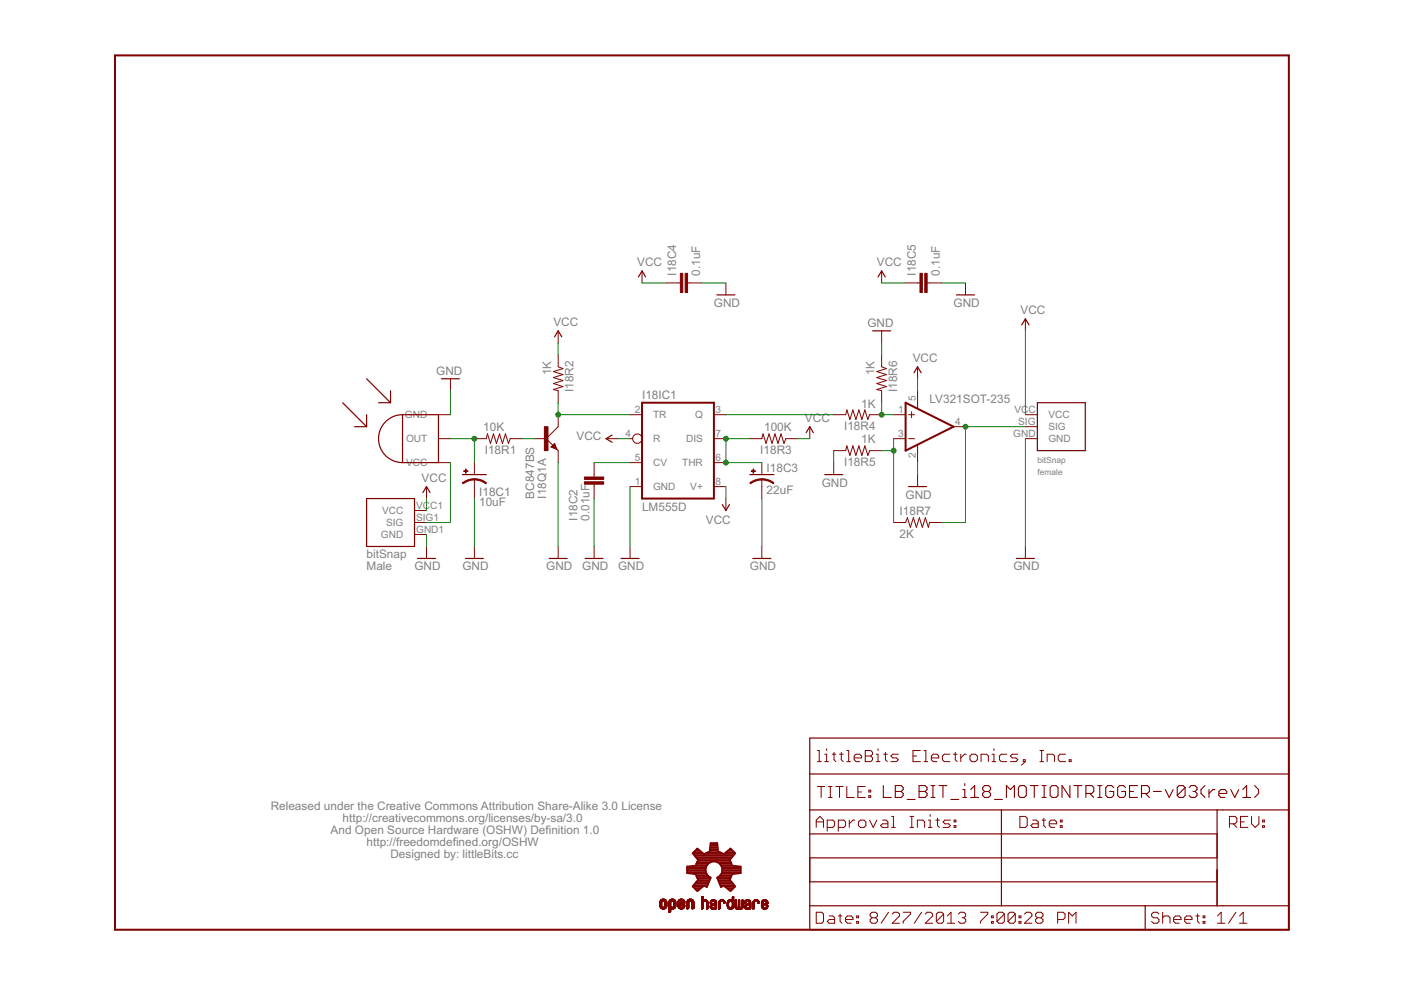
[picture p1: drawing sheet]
<svg xmlns="http://www.w3.org/2000/svg" width="297mm" height="210mm" viewBox="0 0 297 210" stroke-linecap="round" stroke-linejoin="round" font-family="sans-serif">
<g fill="none" stroke="#800000" stroke-width=".25">
<path d="M135.4 58.7l.7-1.3 .8 1.3M186.2 58.7l.7-1.3 .8 1.3M117.6 71.4l.7-1.3 .8 1.3M152 62.5h3.8M185 70.1h3.8M193.8 79l.7-1.2 .8 1.2M202.8 62.5h3.8M216.6 68.9l.8-1.3 .8 1.3M72.6 85.4l5.1 5.1M75.2 90.5h2.5M77.7 87.9v2.6M77.7 80.3l5.1 5.1"/>
<path d="M80.3 85.4h2.5M82.8 82.8v2.6M85.3 87.9a5.1 5.1 0 0 0-5 5.1 5.1 5.1 0 0 0 5 5.1M85.3 87.9h7.7v10.2h-7.7M85.3 87.9v10.2M93.6 80.3h3.8M117.6 94.3l.2 .7-.7-.2zM117.6 94.5l-.3 .3M129.8 92.2l-1.3 .8 1.3 .8M170.9 91.7l.8-1.2 .7 1.2M219.9 85.4h10.2v10.1h-10.2zM77.7 105.7h10.2v10.2h-10.2z"/>
<path d="M88.5 118.4h3.8M89.7 104.4l.7-1.2 .8 1.2M98 100.6h5.1M98.7 118.4h3.8M116.4 118.4h3.8M124.1 118.4h3.8M131.7 118.4h3.8M153.1 107l.8 1.2 .8-1.2M159 100.6h5.1M159.6 118.4h3.8M174.9 100.6h3.8M192.6 103.2h3.8"/>
<path d="M215.5 118.4h3.8M171.7 156.5h101.6v40.6h-101.6zM171.7 171.7h101.6M171.7 164.1h101.6M171.7 176.8h86.3M212.3 171.7v20.3M258 171.7v20.3M171.7 192h101.6M171.7 181.9h86.3M171.7 187h86.3M242.8 192v5.1"/>
</g>
<g fill="none" stroke="#800000" stroke-width=".21">
<path d="M136.1 57.4v2.6M141.2 60h3.1M145.8 60h3M153.9 60v2.5M186.9 57.4v2.6M192 60h3.1M196.6 60h3M204.7 60v2.5M118.3 70.1v2.6M118.3 75.2v2.6l1.1 .3-2.1 .7 2.1 .6-2.1 .7 2.1 .6-2.1 .6 2.1 .7-2.1 .6 1 .2v2.6M186.9 75.2v2.6l1 .3-2 .7 2 .6-2 .7 2 .6-2 .6 2 .7-2 .6 1 .2v2.6M186.9 70.1v2.6"/>
<path d="M194.5 77.8v2.5M217.4 67.6v2.5M93 98.1h2.5M93 93h2.5M93 87.9h2.5M95.5 80.3v2.5M100.6 93h2.5l.3-1 .6 2 .6-2 .7 2 .6-2 .6 2 .7-2 .6 2 .4-1h2.5M100.6 98.1v2.5M113.3 93h2.5M115.8 93l2.5 2.5v2.6M117.6 94l.5 1.3-1.3-.5zM118.3 87.9v2.6l-2.5 2.5"/>
<path d="M126 98.1v3M128.5 93h2.5M133.6 98.1h2.5M133.6 93h.6M133.6 87.9h2.5M151.4 98.1h2.5M151.4 93h2.5M151.4 87.9h2.5M159 93h2.5l.3-1 .6 2 .6-2 .7 2 .6-2 .7 2 .6-2 .6 2 .4-1h2.5M161.5 98.1v2.5M171.7 90.5v2.5M176.8 87.9h2.5l.3-1 .6 2 .6-2 .7 2 .6-2 .6 2 .7-2 .6 2 .4-1h2.5"/>
<path d="M176.8 95.5h2.5l.3-1 .6 2.1 .6-2.1 .7 2.1 .6-2.1 .6 2.1 .7-2.1 .6 2.1 .4-1.1h2.5M176.8 98.1v2.5M189.5 93h2.5M189.5 87.9h2.5M192.6 93h1.3M192.6 87.9h1.3M193.3 87.3v1.3M194.5 82.8v3.8M194.5 94.4v3.7M202.2 90.5h2.5M217.4 93h2.5M217.4 87.9h2.5"/>
<path d="M217.4 90.5h2.5M87.9 110.8h2.5M87.9 108.2h2.5M87.9 113.3h2.5M90.4 103.2v2.5M90.4 115.9v2.5M100.6 101.6v4.1M100.6 115.9v2.5M118.3 115.9v2.5M126 102.7v3M126 115.9v2.5M133.6 103.2h2.5"/>
<path d="M133.6 115.9v2.5M151.4 103.2h2.5M153.9 105.7v2.5M161.5 101.6v4.1M161.5 115.9v2.5M189.5 110.8h2.5l.4-1 .6 2 .7-2 .6 2 .6-2 .7 2 .6-2 .6 2 .3-1h2.5M194.5 100.6v2.6M217.4 115.9v2.5M173.3 159.1h.4v2.4M174.9 159.9h.4v1.6M175.3 158.7v.4M176.4 159.9h.8"/>
<path d="M176.8 159.5v1.6l.4 .4M178 159.9h.8M178.4 159.5v1.6l.4 .4M179.5 159.1h.4v2.4M183.5 159.1h1.1l.4 .4v.4l-.4 .4 .4 .4v.4l-.4 .4h-1.1zM185.8 159.9h.4v1.6M186.2 158.7v.4M187.3 159.9h.8M187.7 159.5v1.6l.4 .4M190.5 159.9h-1.2l-.4 .4 .4 .4h.8l.4 .4-.4 .4h-1.2M195.1 159.1h-1.5v2.4h1.5M195.9 159.1h.4v2.4"/>
<path d="M201.4 159.9h-1.2l-.4 .4v.8l.4 .4h1.2M202.1 159.9h.8M202.5 159.5v1.6l.4 .4M203.7 159.9v1.6M204.9 159.9h-.4l-.8 .8M210.3 159.9h.4v1.6M210.7 158.7v.4M213.4 159.9h-1.1l-.4 .4v.8l.4 .4h1.1M215.8 159.9h-1.2l-.4 .4 .4 .4h.8l.4 .4-.4 .4h-1.2M220.5 159.1h.8M220.9 159.1v2.4M225.9 159.9h-1.2l-.3 .4v.8l.3 .4h1.2"/>
<path d="M173.1 175.4v-1.5l.7-.8 .8 .8v1.5M173.1 174.3h1.5M173.3 166.8h1.6M173.3 161.5h.8M174.1 166.8v2.3M174.9 161.5h.7M175.4 175.4h1.2l.4-.4v-.7l-.4-.4h-1.2v2.3M175.6 166.8h.8M175.6 169.1h.8M176 166.8v2.3M177.2 166.8h1.6M177.7 175.4h1.2l.4-.4v-.7l-.4-.4h-1.2v2.3"/>
<path d="M178 166.8v2.3M179.5 166.8v2.3h1.6M179.5 161.5h.8M180.1 173.9v1.5M181.1 160.7h1.6v-.4l-.4-.4h-.8l-.4 .4v.8l.4 .4h.8M181.3 173.9h-.5l-.7 .8M181.9 167.9h.8M182 174.3l.4-.4h.8l.4 .4v.7l-.4 .4h-.8l-.4-.4zM183.5 166.8h-1.6v2.3h1.6M183.5 160.3h1.1M184.2 168.7h.4v.4h-.4zM184.2 167.5h.4v.4h-.4z"/>
<path d="M184.4 173.9l.7 1.5 .8-1.5M185.8 161.5h.8M187.1 173.9h.8l.4 .4v1.1h-1.2l-.4-.4 .4-.3h1.2M189 173.1h.4v2.3M189 175.4h.8M192.9 173.1h.8M192.9 175.4h.8M193.3 173.1v2.3M193.6 160.3h.8M194.5 175.4v-1.5h1.2l.3 .4v1.1M195.9 161.5h.8M196.8 175.4h.8"/>
<path d="M196.8 173.9h.4v1.5M197.2 172.7v.4M197.5 160.7h1.5v-.4l-.4-.4h-.7l-.4 .4v.8l.4 .4h.7M198.4 173.9h.8M198.8 173.5v1.5l.4 .4M201.5 173.9h-1.2l-.4 .4 .4 .4h.8l.4 .3-.4 .4h-1.2M202.3 175h.4v.4h-.4zM202.3 173.9h.4v.4h-.4zM205.7 160.3l.4-.4h.7l.4 .4v.8l-.4 .4h-.7l-.4-.4zM208 161.5v-1.6h1.2l.3 .4v1.2M210.3 161.5h.8M216.2 173.1h1.2l.4 .4v1.5l-.4 .4h-1.2z"/>
<path d="M217 161.1h.4v.4h-.4zM217.4 161.5l-.8 .7M218.9 173.9h.8l.4 .4v1.1h-1.2l-.3-.4 .3-.3h1.2M220.5 161.5h.8M220.9 173.9h.8M221.3 173.5v1.5l.4 .4M222 161.5v-1.6h1.2l.4 .4v1.2M222.5 174.7h1.5v-.4l-.4-.4h-.7l-.4 .4v.7l.4 .4h.7M224.8 175h.4v.4h-.4zM224.8 173.9h.4v.4h-.4zM226.7 161.1h.4v.4h-.4zM260.7 174.7h1.2l.3-.4v-.8l-.3-.4h-1.2v2.3"/>
<path d="M261.5 174.7l.7 .7M263 174.3h.8M264.6 173.1h-1.6v2.3h1.6M265.3 173.1v1.6l.8 .7 .8-.7v-1.6M267.7 175h.4v.4h-.4zM267.7 173.9h.4v.4h-.4zM139.9 192.1h.4M139.9 192h.4M139.9 191.9h.4M139.9 191.8h.4M139.9 191.7h.4M139.9 191.6h.4"/>
<path d="M139.9 191.5h.4M139.9 191.4h.4M139.9 191.3h.4M139.9 192.2l.5 .1M139.9 192.2h.5M139.9 191.2h.4M140 192.3h.5M140 192.3h1.3M140 191h1.3M140 190.9h1.3M140.1 190.9h1.1M140.1 192.5h1.1"/>
<path d="M140.1 190.8h1.1M140.1 192.6h1.1M140.2 192.6h.9M140.2 190.8h.9M140.2 190.7h.8M140.3 192.7h.7M140.3 191.2h-.4M140.4 192.7h.5M140.4 190.7h.5M140.4 191.1h-.5M140.5 191.1h-.5M140.5 190.6h.3"/>
<path d="M140.8 191.1h.6M140.9 192.3h.5M140.9 191.1h.5M140.9 192.2h.5M140.9 191.2h.5M141 192.1h.4M141 192h.4M141 191.9h.4M141 191.8h.4M141 191.7h.4M141 191.6h.4M141 191.5h.4"/>
<path d="M141 191.4h.4M141 191.3h.4M141.2 192.4l-1.2 .1M141.3 192.4h-1.3M141.3 191l-1.3 .1M141.4 192.3h-.6M141.4 192.1l-.5 .1M141.8 193.2h.4M141.8 193.1h.4M141.8 193h.4M141.8 192.9h.4M141.8 192.8h.4"/>
<path d="M141.8 192.3l1.4 .1M141.8 192.3h.6M141.8 192.2h.5M141.8 192.1l.4 .1M141.8 192.1h.4M141.8 192h.4M141.8 191.9h.4M141.8 191.8h.4M141.8 191.7h.4M141.8 191.6h.4M141.8 191.5h.4M141.8 191.4h.4"/>
<path d="M141.8 191.3h.4M141.9 193.4h.1M141.9 191h1.3M141.9 190.9h1.3M142 190.9h1.1M142 193.4h-.2M142 190.8h1.1M142.1 190.8h.9M142.2 190.7h.7M142.2 193.3l-.4 .1M142.2 193.3h-.4M142.2 191.2h-.4"/>
<path d="M142.3 191.2h-.5M142.3 191.1l-.5 .1M142.3 190.7h.5M142.4 191.1h-.5M142.4 190.6h.3M142.7 191.1h.5M142.8 192.7h-1M142.8 192.2h.5M142.8 191.1h.5M142.8 191.2h.5M142.9 192.1h.4M142.9 191.2h.4"/>
<path d="M142.9 192h.4M142.9 191.9h.4M142.9 191.8h.4M142.9 191.7h.4M142.9 191.6h.4M142.9 191.5h.4M142.9 191.4h.4M142.9 191.3h.4M142.9 192.7h-1.1M143 192.6h-1.2M143.1 192.6h-1.3M143.1 192.5h-1.3"/>
<path d="M143.2 192.4l-1.4 .1M143.2 192.4h-1.4M143.2 191l-1.3 .1M143.2 192.3h-.5M143.3 192.2h-.5M143.7 192.2h.5M143.7 192.1h.4M143.7 191.5h1.5M143.7 191.5h.4M143.7 191.4h.4M143.7 191.3h.4M143.7 191.2h.5"/>
<path d="M143.8 192.3h.5M143.8 192.2l.4 .1M143.8 192.3h1.3M143.8 192.4h1.3M143.8 191h1.3M143.8 190.9h1.3M143.9 192.4h1.2M143.9 192.5h1.1M143.9 190.9h1.1M143.9 190.8h1.1M144 192.6h1M144 192.6h.9"/>
<path d="M144 190.8h.9M144.1 192.7h.7M144.1 190.7h.8M144.1 191.3h-.4M144.2 192h-.5M144.2 192.7h.5M144.2 190.7h.5M144.2 191.1l-.4 .1M144.3 192h-.6M144.3 191.1h-.5M144.3 191.5h.9M144.3 190.6h.3"/>
<path d="M144.4 191.5h.8M144.4 191.9h-.7M144.5 191.9h-.8M144.5 191.4h.7M144.6 191.8h-.9M144.6 191.4h.6M144.6 191.1h.6M144.7 191.1h.5M144.7 192.2h.5M144.7 191.2h.5M144.8 191.3h.4M144.8 191.2h.4"/>
<path d="M144.8 192.1h.4M144.8 191.7l-1.1 .1M144.8 192h.4M144.9 191.9h.3M144.9 191.7h-1.2M145 191.6l-1.3 .1M145.1 191.8h.1M145.1 191.6h-1.4M145.1 191l-1.3 .1M145.2 192.3h-.6M145.6 192.7h.3M145.6 192.6h.4"/>
<path d="M145.6 192.5h.4M145.6 192.4h.4M145.6 192.3h.4M145.6 192.2h.4M145.6 192.1h.4M145.6 192h.4M145.6 191.9h.4M145.6 191.8h.4M145.6 191.7h.4M145.6 191.6h.4M145.6 191.5h.4M145.6 191.4h.4"/>
<path d="M145.6 191.3h.4M145.7 192.7h.1M145.7 191h1.3M145.8 190.9h1.2M145.8 190.8h1.1M145.9 190.8h1M146 190.7h.8M146 192.6h-.4M146.1 191.2h-.5M146.1 191.2h-.4M146.1 190.7h.5M146.1 191.1l-.4 .1"/>
<path d="M146.2 191.1h-.5M146.2 190.6h.3M146.6 191.1h.5M146.7 191.2h.4M146.7 192.7h.3M146.7 192.6h.4M146.7 192.5h.4M146.7 192.4h.4M146.7 192.3h.4M146.7 192.2h.4M146.7 192.1h.4M146.7 192h.4"/>
<path d="M146.7 191.9h.4M146.7 191.8h.4M146.7 191.7h.4M146.7 191.6h.4M146.7 191.5h.4M146.7 191.4h.4M146.7 191.3h.4M146.9 192.7h-.2M147 191l-1.3 .1M147.1 192.6h-.4M148.8 190.2h.3M148.8 192.6h.3"/>
<path d="M148.8 192.5h.3M148.8 192.4h.3M148.8 192.3h.3M148.8 192.2h.3M148.8 192.1h.3M148.8 192h.3M148.8 191.9h.3M148.8 191.8h.3M148.8 191.7h.3M148.8 191.6h.3M148.8 191.5h.3M148.8 191.4h.3"/>
<path d="M148.8 191.3h.3M148.8 191h1.2M148.8 190.9h1.1M148.8 190.9h1M148.8 190.8h1M148.8 190.8h.3M148.8 190.7h.3M148.8 190.6h.3M148.8 190.5h.3M148.8 190.4h.3M148.8 190.3h.3M148.8 190.1h.3"/>
<path d="M148.9 190.1h.1M148.9 192.7h-.1M149 192.7h-.2M149.1 191.2h-.3M149.2 191.2h-.4M149.2 191.1l-.4 .1M149.2 190.8h.5M149.4 191.1h-.6M149.5 191.1h.5M149.7 191.1h.4M149.7 191.2h.4M149.8 191.2h.3"/>
<path d="M149.8 191.3h.3M149.8 192.6h.3M149.8 192.5h.3M149.8 192.4h.3M149.8 192.3h.3M149.8 192.2h.3M149.8 192.1h.3M149.8 192h.3M149.8 191.9h.3M149.8 191.8h.3M149.8 191.7h.3M149.8 191.6h.3"/>
<path d="M149.8 191.5h.3M149.8 191.4h.3M149.9 192.8h.1M150 191l-1.2 .1M150 192.7h-.2M150.1 192.7h-.3M150.6 192.4h.4M150.6 192.3l.3 .1M150.6 192.3h.3M150.6 192.2h.3M150.6 192.1h.3M150.6 191.5h.1"/>
<path d="M150.6 191.4h.3M150.6 191.3h.3M150.6 192.4l.5 .1M150.6 191.2h.4M150.6 192.5h.8M150.7 192.6h.7M150.7 192.6h.8M150.7 191.1h1.1M150.8 192.7h.7M150.8 191h1M150.8 190.9h.9M150.8 191.8h1.1"/>
<path d="M150.8 191.5h-.2M150.9 192.7h.6M150.9 191.4l-.3 .1M150.9 190.9h.8M150.9 192.2h-.3M150.9 191.3h-.3M150.9 191.2l-.3 .1M150.9 190.8h.7M151 192.1h-.4M151 192.8h.4M151 191.7h.9M151 191.1l-.4 .1"/>
<path d="M151 190.8h.5M151 192h-.4M151.1 191.7h.8M151.2 192.8h.1M151.2 191.1h-.5M151.2 192h-.6M151.2 192.5h.2M151.2 191.6h.7M151.3 191.9h-.6M151.3 191.6h.6M151.3 191.1h.5M151.4 191.9h-.7"/>
<path d="M151.5 191.1h.4M151.5 191.5h.4M151.5 191.8h-.7M151.5 191.2h.4M151.6 191.5h.3M151.6 191.2l.3 .1M151.6 191.9h.3M151.6 191.8h.3M151.6 191.3h.3M151.6 192.6h.3M151.6 192.5h.3M151.6 192.4h.3"/>
<path d="M151.6 192.3h.3M151.6 192.2h.3M151.6 192.1h.3M151.6 192h.3M151.6 191.4h.3M151.8 192.7h-.2M151.9 192.7h-.3M152.4 192.6h.3M152.4 192.5h.3M152.4 192.4h.3M152.4 192.3h.3M152.4 192.2h.3"/>
<path d="M152.4 192.1h.3M152.4 192h.3M152.4 191.9h.3M152.4 191.8h.3M152.4 191.7h.3M152.4 191.6h.3M152.4 191.5h.3M152.4 191.4h.3M152.4 191.3h.3M152.4 192.8h.1M152.5 191h1.1M152.6 192.7h-.2"/>
<path d="M152.6 190.9h1M152.7 192.7h-.3M152.7 190.9h.8M152.7 190.8h.7M152.7 191.2l-.3 .1M152.8 191.2h-.4M152.8 190.8h.5M152.8 191.1l-.4 .1M153 191.1h-.5M153.2 191.1h.4M153.3 191.1h.4M153.4 191.2h.3"/>
<path d="M153.4 191.3h.3M153.4 191.3l.4 .1M153.5 191.4h.2M153.5 191.4h.3M153.5 191.5h.1M153.6 191l-1.1 .1M154.2 192.1h.3M154.2 192h.3M154.2 191.9h.3M154.2 191.8h.3M154.2 191.7h.3M154.2 191.6h.3"/>
<path d="M154.2 191.5h.3M154.2 192.2h.3M154.2 191.4h.3M154.2 192.3h.4M154.2 192.3l.4 .1M154.2 191.2h.4M154.3 192.4h.4M154.3 192.4l.5 .1M154.3 192.5h1.1M154.3 192.6h1.1M154.3 191h1.3M154.4 192.6h1"/>
<path d="M154.4 190.9h1.2M154.5 192.7h.8M154.5 190.9h1.1M154.5 191.3h-.3M154.5 192.7h.7M154.5 190.8h1.1M154.6 191.2h-.4M154.6 190.8h.5M154.7 192.8h.4M154.7 191.1l-.4 .1M154.8 191.1h-.5M154.8 192.8h.1"/>
<path d="M154.9 192.8h.1M155 191.1h.6M155 192.5h.5M155.1 192.4h.4M155.1 191.1h.5M155.2 191.2h.4M155.2 192.3h.3M155.2 192.2h.4M155.2 191.3h.4M155.3 192.2h.3M155.3 192.1h.3M155.3 192h.3"/>
<path d="M155.3 191.9h.3M155.3 191.8h.3M155.3 191.7h.3M155.3 191.6h.3M155.3 191.5h.3M155.3 191.4h.3M155.3 191.3h.3M155.3 190.8h.3M155.3 190.7h.3M155.3 190.6h.3M155.3 190.5h.3M155.3 190.4h.3"/>
<path d="M155.3 190.3h.3M155.3 190.2h.3M155.3 190.1h.3M155.4 190.1h.2M155.5 192.3l-.3 .1M155.6 191l-1.3 .1M155.9 192.4h.3M155.9 192.3h.3M155.9 192.2h.2M155.9 192.1h.2M155.9 192h.2M155.9 191.9h.2"/>
<path d="M155.9 191.8h.2M155.9 191.7h.2M155.9 191.6h.2M155.9 191.5h.2M155.9 191.4h.2M155.9 191.3h.2M155.9 191.2h.2M155.9 191.1h.2M155.9 191h.2M155.9 190.9h.2M155.9 192.5h1.6M155.9 192.4l.4 .1"/>
<path d="M155.9 192.6h1.6M155.9 190.8h.2M155.9 192.6h1.5M156 192.7h1.4M156 190.8h.1M156.1 192.7h.5M156.2 192.8h.3M156.4 192.8h.1M156.4 192.5h.6M156.5 192.4h.4M156.5 192.3h.4M156.5 192.2h.3"/>
<path d="M156.5 192.1h.3M156.5 192h.3M156.5 191.9h.3M156.5 191.8h.3M156.5 191.7h.3M156.5 191.6h.3M156.5 191.5h.3M156.5 191.4h.3M156.5 191.3h.3M156.5 191.2h.3M156.5 191.1h.3M156.5 191h.3"/>
<path d="M156.5 190.9h.3M156.6 190.9h.2M156.6 190.8h.2M156.8 192.7h.5M156.8 190.8h.1M156.9 192.8h.3M157.1 192.5h.4M157.2 192.4h.3M157.2 192.3h.3M157.3 192.2h.2M157.3 192.1h.2M157.3 192h.2"/>
<path d="M157.3 191.9h.2M157.3 191.8h.2M157.3 191.7h.2M157.3 191.6h.2M157.3 191.5h.2M157.3 191.4h.2M157.3 191.3h.2M157.3 191.2h.2M157.3 191.1h.2M157.3 191h.2M157.3 190.9h.2M157.3 190.8h.2"/>
<path d="M157.4 190.8h.1M157.8 192.4h.4M157.8 192.3l.4 .1M157.8 192.3h.3M157.8 192.2h.3M157.8 192.1h.3M157.8 191.5h.1M157.8 191.3h.3M157.9 192.4l.4 .1M157.9 192.5h.8M157.9 192.6h.8M158 192.6h.7"/>
<path d="M158 191.1h1.1M158 191h1M158 192.7h.7M158 191.5h-.2M158 190.9h1M158.1 191.4l-.3 .1M158.1 190.9h.8M158.1 192.7h.6M158.1 191.4h-.3M158.1 191.3l-.3 .1M158.2 190.8h.7M158.2 191.2l-.4 .1"/>
<path d="M158.2 192.1h-.4M158.2 191.7h1M158.2 191.2h-.3M158.2 192.8h.4M158.3 192h-.5M158.3 191.1l-.4 .1M158.3 190.8h.4M158.3 191.7h.9M158.4 191.1h-.5M158.4 192h-.5M158.5 192.5h.1M158.5 191.6h.7"/>
<path d="M158.6 191.9h-.7M158.6 191.1h.5M158.6 191.6h.6M158.7 191.9h-.8M158.7 191.1h.4M158.7 191.5h.5M158.8 191.8h-.8M158.8 191.2h.4M158.8 191.5h.4M158.9 191.3h.3M158.9 192.6h.3M158.9 192.5h.3"/>
<path d="M158.9 192.4h.3M158.9 192.3h.3M158.9 192.2h.3M158.9 192.1h.3M158.9 192h.3M158.9 191.9h.3M158.9 191.8h.3M158.9 191.4h.3M158.9 192.8h.1M159.1 192.7h-.2M159.2 192.7h-.3M159.2 192.6h-.3"/>
<path d="M159.2 191.8h-1.1M159.6 192.6h.3M159.6 192.5h.3M159.6 192.4h.3M159.6 192.3h.3M159.6 192.2h.3M159.6 192.1h.3M159.6 192h.3M159.6 191.9h.3M159.6 191.8h.3M159.6 191.7h.3M159.6 191.6h.3"/>
<path d="M159.6 191.5h.3M159.6 191.4h.3M159.7 191.3h.3M159.7 191.2h.3M159.7 192.8h.1M159.8 192.7h-.2M159.8 191h1M159.8 190.9h1M159.9 192.7h-.3M159.9 190.9h.8M159.9 191.3h-.3M160 190.8h.7"/>
<path d="M160 191.2h-.3M160.1 190.8h.4M160.1 191.1l-.4 .1M160.2 191.1h-.5M160.4 191.1h.5M160.5 191.1h.4M160.6 191.2h.4M160.7 191.3h.3M160.7 191.5h.2M160.7 191.4h.3M160.9 191l-1.2 .1M161 191.4l-.3 .1"/>
<path d="M161.4 192.2l.4 .1M161.4 192.2h.4M161.4 192.1h.4M161.4 191.7h1.2M161.4 191.6h.4M161.4 191.5h.4M161.4 191.4h.4M161.4 191.3h.4M161.5 192.3h.3M161.5 191.3h.3M161.5 191.2h.3M161.5 192.4h.4"/>
<path d="M161.5 192.4l.5 .1M161.6 192.5h1.1M161.6 191.1h1.1M161.6 192.6h1M161.6 191h1M161.6 190.9h1M161.7 192.7h.8M161.7 190.9h.8M161.8 192.1h-.4M161.8 190.8h.7M161.8 192.7h.7M161.8 191.2h-.3"/>
<path d="M161.9 192h-.5M161.9 190.8h.4M161.9 191.1l-.4 .1M161.9 192.8h.4M162 192h-.6M162 191.1h-.5M162.1 192.8h.1M162.1 191.9h-.7M162.2 191.1h.5M162.2 192.5h.5M162.3 191.9h-.9M162.3 191.5h.5"/>
<path d="M162.3 191.8h-.9M162.3 191.1h.5M162.4 191.5h.4M162.4 192.4h.4M162.4 191.2h.4M162.5 191.2h.3M162.5 192.3h.3M162.5 191.3h.3M162.5 191.4h.3M162.5 192.2h.3M162.5 191.7l-1.1 .1M162.5 192.1h.3"/>
<path d="M162.6 192h.2M162.7 192h.1M162.7 192.4h-.4M162.8 191.6l-.9 .1M162.8 192.3h-.3M162.8 191.6h-.7M162.8 191.5l-.6 .1M173.1 193.4h1.1l.4 .4v1.6l-.4 .3h-1.1zM175.8 194.2h.8l.4 .4v1.1h-1.2l-.4-.3 .4-.4h1.2M177.7 194.2h.8M178.1 193.8v1.6l.4 .3M179.3 195h1.5v-.4l-.3-.4h-.8l-.4 .4v.8l.4 .3h.8"/>
<path d="M181.6 195.4h.4v.3h-.4zM181.6 194.2h.4v.4h-.4zM184.9 194.6l-.4-.4v-.4l.4-.4h.8l.3 .4v.4l-.3 .4M184.9 194.6l-.4 .4v.4l.4 .3h.8l.3-.3v-.4l-.3-.4M184.9 194.6h.8M188.4 193.4l-1.6 2.3M189.2 193.8l.3-.4h.8l.4 .4v.4l-1.5 1.5h1.5M191.5 193.4h1.6v.4l-1.6 1.6v.3M195.4 193.4l-1.6 2.3M196.2 193.8l.4-.4h.7l.4 .4v.4l-1.5 1.5h1.5M200.1 193.8l-.4-.4h-.8l-.4 .4v1.6M200.1 193.8v1.6l-.4 .3h-.8l-.4-.3"/>
<path d="M200.1 193.8l-1.6 1.6M200.9 195.7h1.5M200.9 194.2l.7-.8v2.3M203.2 193.8l.4-.4h.8l.3 .4v.4l-.3 .4M204 194.6h.4M204.4 194.6l.3 .4v.4l-.3 .3h-.8l-.4-.3M207.9 193.4h1.5v.4l-1.5 1.6v.3M210.2 195.4h.4v.3h-.4zM210.2 194.2h.4v.4h-.4zM212.9 193.8l-.3-.4h-.8l-.4 .4v1.6M212.9 193.8v1.6l-.3 .3h-.8l-.4-.3M212.9 193.8l-1.5 1.6"/>
<path d="M215.3 193.8l-.4-.4h-.8l-.4 .4v1.6M215.3 193.8v1.6l-.4 .3h-.8l-.4-.3M215.3 193.8l-1.6 1.6M216 195.4h.5v.3h-.5zM216 194.2h.5v.4h-.5zM217.2 193.8l.4-.4h.8l.4 .4v.4l-1.6 1.5h1.6M219.9 194.6l-.3-.4v-.4l.3-.4h.8l.4 .4v.4l-.4 .4M219.9 194.6l-.3 .4v.4l.3 .3h.8l.4-.3v-.4l-.4-.4M219.9 194.6h.8M224.2 195h1.2l.4-.4v-.8l-.4-.4h-1.2v2.3M226.6 195.7v-2.3l.8 .8 .7-.8v2.3M245.7 193.8l-.4-.4h-.7l-.4 .4v.4l.4 .4h.7l.4 .4v.4l-.4 .3h-.7l-.4-.3"/>
<path d="M246.5 194.6l.4-.4h.8l.4 .4v1.1M246.5 193.4v2.3M248.8 195h1.6v-.4l-.4-.4h-.8l-.4 .4v.8l.4 .3h.8M251.2 195h1.5v-.4l-.4-.4h-.7l-.4 .4v.8l.4 .3h.7M253.5 194.2h.8M253.9 193.8v1.6l.4 .3M255.1 195.4h.4v.3h-.4zM255.1 194.2h.4v.4h-.4zM258.1 195.7h1.6M258.1 194.2l.8-.8v2.3M262 193.4l-1.5 2.3M262.8 195.7h1.6"/>
<path d="M262.8 194.2l.8-.8v2.3"/>
<circle cx="135.1" cy="93" r=".99"/>
</g>
<g fill="#800000" stroke="#800000" stroke-width=".21">
<path d="M115.4 90.5h.8v5h-.8z"/>
<path d="M98.3 99.8h.9v.1h-.9z"/>
<path d="M98.7 99.4h.1v.9h-.1z"/>
<path d="M123.9 102.2h4.1v.5h-4.1z"/>
<path d="M123.9 101.1h4.1v.5h-4.1z"/>
<path d="M159.3 99.8h.9v.1h-.9z"/>
<path d="M159.7 99.4h.1v.9h-.1z"/>
<path d="M145.3 58h.5v4h-.5z"/>
<path d="M144.3 58h.5v4h-.5z"/>
<path d="M196.1 58h.5v4h-.5z"/>
<path d="M195.1 58h.5v4h-.5z"/>
</g>
<g fill="#800000" stroke="#800000" stroke-width=".21">
<path d="M100.6 101.5l1.3 .2 1.2 .7-.1 .2-.9-.6-1.5-.3z" fill-rule="evenodd"/>
<path d="M98 102.4l1.2-.7 1.4-.2v.3l-1 .1-1.4 .7z" fill-rule="evenodd"/>
<path d="M161.5 101.5l1.4 .2 1.2 .7-.2 .2-.9-.6-1.5-.3z" fill-rule="evenodd"/>
<path d="M159 102.4l1.2-.7 1.3-.2v.3l-1 .1-1.4 .7z" fill-rule="evenodd"/>
</g>
<path d="M24.4 11.7h248.9v185.4h-248.9zM136.1 85.4h15.3v20.3h-15.3zM192 85.4l10.2 5.1-10.2 5z" fill="none" stroke="#800000" stroke-width=".42"/>
<g fill="none" stroke="#800000" stroke-width=".38">
<path d="M150.6 179.7h1.5M150.6 179.3h1.5M150.6 179h1.5M145.7 184.9h3.9M145.7 184.6h3.9M145.7 184.2h3.9M145.7 183.9h4M147 188h1.9M147 185.3h2.8M147 181.1h2.2M147.1 187.7h2.9M147.1 180.7h1.7"/>
<path d="M147.3 181.4h8.2M147.3 188.4h1.2M147.3 187.3h2.9M147.4 180.4h1M147.6 183.5h2.2M147.6 181.8h7.6M147.6 185.6h2.4M147.6 187h2.7M147.7 183.1l-.2 .4-1.8 .2v1.4l1.8 .2 .5 1.2-1.1 1.4 .9 1 1.5-1.1 .6 .3M147.7 188.7h.4M147.7 183.2h2.4M147.7 185.9h2.7"/>
<path d="M147.8 180h.2M147.8 182.8h2.8M147.8 182.1h7.1M147.9 186.6h2.6M147.9 186.3h2.7M148 182.5h6.8M149.4 181.1h4M149.7 183.9a1.86 1.86 0 0 0 .7 2M149.8 188h.1M150.1 180.7h2.5M150.4 185.9l.3 .2-.8 2M150.5 180.4h1.7"/>
<path d="M150.5 180h1.7M150.7 182.8l-.5 .3-.5 .8M150.7 182.8l.5-.2 .9 .2M152.1 182.8l.5 .3M152.1 182.8h2.8M152.1 186.3h2.7M152.3 186.6h2.5M152.3 185.9h2.7M152.4 187h2.7M152.6 187.3h2.8M152.6 183.1l.5 .8M152.6 183.2h2.5"/>
<path d="M152.7 180.7l.8 .4 1.4-1.2 1 1-1.2 1.5 .4 .7M152.7 180.7l-.4-.1-.2-1.8h-1.4l-.2 1.8-1.2 .5-1.5-1.2-.9 1 1.1 1.5-.3 .7M152.7 185.6h2.4M152.7 187.7h3M152.9 188h.1M152.9 183.5h2.3M153 185.3h2.8M153.1 183.9a1.73 1.73 0 0 1-1.1 2.2l.9 2M153.1 183.9h3.9M153.1 184.9h3.9M153.1 184.6h3.9M153.1 184.2h3.9"/>
<path d="M153.5 181.1h2.2M153.8 188h2M153.9 180.7h1.8M154.2 188.4h1.2M154.3 180.4h1M154.7 188.7h.4M154.8 180h.2M155.1 183.1l.1 .4 1.8 .2v1.4l-1.8 .2-.5 1.2 1.2 1.4-1 1-1.4-1.1-.6 .3"/>
</g>
<g fill="none" stroke="#800000" stroke-width=".23">
<path d="M187.3 166.6v2.5h1.7M189.8 166.6h1.3l.4 .4v.4l-.4 .4 .4 .4v.5l-.4 .4h-1.3zM189.8 167.8h1.3M192.3 169.5h1.7M194.9 166.6h1.2l.5 .4v.4l-.5 .4 .5 .4v.5l-.5 .4h-1.2zM194.9 167.8h1.2M197.4 169.1h.8M197.4 166.6h.8M197.8 166.6v2.5M199.1 166.6h1.6M199.9 166.6v2.5M201.6 169.5h1.7"/>
<path d="M204.1 169.1h.9M204.1 167.4h.5v1.7M204.6 166.1v.5M205.8 169.1h1.7M205.8 167.4l.9-.8v2.5M208.7 167.8l-.4 .4v.5l.4 .4h.9l.4-.4v-.5l-.4-.4M208.7 167.8l-.4-.4v-.4l.4-.4h.9l.4 .4v.4l-.4 .4M208.7 167.8h.9M210.9 169.5h1.6M213.4 169.1v-2.5l.8 .8 .9-.8v2.5M216.3 166.6h.9l.4 .4v1.7l-.4 .4h-.9l-.4-.4v-1.7zM218.4 166.6h1.7"/>
<path d="M219.3 166.6v2.5M221 169.1h.8M221 166.6h.8M221.4 166.6v2.5M222.7 167l.4-.4h.8l.4 .4v1.7l-.4 .4h-.8l-.4-.4zM226.8 166.6v2.5l-1.6-2.5v2.5M227.7 166.6h1.7M228.5 166.6v2.5M230.2 168.2h1.3l.4-.4v-.8l-.4-.4h-1.3v2.5M231.1 168.2l.8 .9M232.7 169.1h.9M232.7 166.6h.9"/>
<path d="M233.2 166.6v2.5M236.1 167l-.4-.4h-.9l-.4 .4v1.7l.4 .4h.9l.4-.4v-.9h-.8M238.6 167l-.4-.4h-.8l-.4 .4v1.7l.4 .4h.8l.4-.4v-.9h-.8M239.5 167.8h.8M241.2 166.6h-1.7v2.5h1.7M242 168.2h1.3l.4-.4v-.8l-.4-.4h-1.3v2.5M242.8 168.2l.9 .9M244.5 167.8h1.7M247.1 167.4l.8 1.7 .8-1.7M251.3 167v1.7l-.5 .4h-.8l-.4-.4M251.3 167l-.5-.4h-.8l-.4 .4v1.7M251.3 167l-1.7 1.7"/>
<path d="M252.1 167l.4-.4h.9l.4 .4v.4l-.4 .4M252.9 167.8h.5M253.4 167.8l.4 .4v.5l-.4 .4h-.9l-.4-.4M255.5 166.6l-.9 .8v.8l.9 .9M256.3 167.4v1.7M257.6 167.4h-.4l-.9 .8M258.4 168.2h1.7v-.4l-.4-.4h-.9l-.4 .4v.9l.4 .4h.9M260.9 167.4l.9 1.7 .8-1.7M263.5 169.1h1.7M263.5 167.4l.8-.8v2.5M266 166.6l.8 .8v.8l-.8 .9"/>
</g>
<g fill="none" stroke="#008000" stroke-width=".21">
<path d="M136.1 60h5.1M148.8 60h5.1M186.9 60h5.1M199.6 60h5.1M118.3 72.7v2.5M186.9 72.7v2.5M217.4 70.1v17.8M95.5 82.8v5.1M95.5 98.1v12.7h-5.1M95.5 93h5.1v5.1M110.7 93h2.6M118.3 85.4v2.5h15.3"/>
<path d="M118.3 98.1v17.8M126 98.1h7.6M131 93h2.6M153.9 87.9h22.9M159 93h-5.1v5.1h7.6M169.1 93h2.6M176.8 95.5v2.6M186.9 85.4v2.5h2.6M186.9 95.5h2.6M189.5 93v17.8M194.5 80.3v2.5M194.5 98.1v2.5"/>
<path d="M217.4 93v22.9M217.4 90.5h-12.7v20.3h-5.1M90.4 105.7v2.5M90.4 113.3v2.6M100.6 105.7v10.2M126 105.7v10.2M133.6 103.2v12.7M153.9 103.2v2.5M161.5 105.7v10.2"/>
</g>
<g fill="#008000" stroke="#008000" stroke-width=".21">
<circle cx="100.6" cy="93" r=".51"/>
<circle cx="118.3" cy="87.9" r=".51"/>
<circle cx="153.9" cy="98.1" r=".51"/>
<circle cx="153.9" cy="93" r=".51"/>
<circle cx="186.9" cy="87.9" r=".51"/>
<circle cx="189.5" cy="95.5" r=".51"/>
<circle cx="204.7" cy="90.5" r=".51"/>
</g>
<g font-size="2.8" fill="#808080">
<text x="135.1" y="56.4">VCC</text>
<text x="143.4" y="58.5" transform="rotate(-90 143.4 58.5)">I18C4</text>
<text x="148.4" y="58.5" transform="rotate(-90 148.4 58.5)">0.1uF</text>
<text x="185.9" y="56.4">VCC</text>
<text x="194.2" y="58.5" transform="rotate(-90 194.2 58.5)">I18C5</text>
<text x="199.2" y="58.5" transform="rotate(-90 199.2 58.5)">0.1uF</text>
<text x="151.4" y="65.1">GND</text>
<text x="202.2" y="65.1">GND</text>
<text x="117.3" y="69.1">VCC</text>
<text x="183.9" y="69.4">GND</text>
<text x="216.4" y="66.6">VCC</text>
<text x="193.5" y="76.8">VCC</text>
<text x="92.5" y="79.5">GND</text>
<text x="116.8" y="79.6" transform="rotate(-90 116.8 79.6)">1K</text>
<text x="121.6" y="83.2" transform="rotate(-90 121.6 83.2)">I18R2</text>
<text x="185.4" y="79.6" transform="rotate(-90 185.4 79.6)">1K</text>
<text x="190.2" y="83.2" transform="rotate(-90 190.2 83.2)">I18R6</text>
<text x="136.1" y="84.6">I18IC1</text>
<text x="170.7" y="89.4">VCC</text>
<text x="182.6" y="86.4">1K</text>
<text x="197.1" y="85.4">LV321SOT-235</text>
<text x="102.5" y="91.5">10K</text>
<text x="122.2" y="93.3">VCC</text>
<text x="162" y="91.5">100K</text>
<text x="179" y="91.2">I18R4</text>
<text x="182.6" y="94">1K</text>
<text x="102.8" y="96.3">I18R1</text>
<text x="161.2" y="96.3">I18R3</text>
<text x="162.5" y="100">I18C3</text>
<text x="179" y="98.8">I18R5</text>
<text x="89.4" y="102.1">VCC</text>
<text x="101.6" y="107.4">10uF</text>
<text x="101.6" y="105.1">I18C1</text>
<text x="113.3" y="105.7" transform="rotate(-90 113.3 105.7)">BC847BS</text>
<text x="115.8" y="105.7" transform="rotate(-90 115.8 105.7)">I18Q1A</text>
<text x="162.5" y="104.8">22uF</text>
<text x="174.2" y="103.2">GND</text>
<text x="192" y="105.7">GND</text>
<text x="122.4" y="110.4" transform="rotate(-90 122.4 110.4)">I18C2</text>
<text x="125" y="110.4" transform="rotate(-90 125 110.4)">0.01uF</text>
<text x="136.1" y="108.4">LM555D</text>
<text x="149.7" y="111">VCC</text>
<text x="190.7" y="109.3">I18R7</text>
<text x="77.7" y="118.4">bitSnap</text>
<text x="190.7" y="114.1">2K</text>
<text x="77.7" y="120.9">Male</text>
<text x="87.9" y="120.9">GND</text>
<text x="98" y="120.9">GND</text>
<text x="115.8" y="120.9">GND</text>
<text x="123.4" y="120.9">GND</text>
<text x="131" y="120.9">GND</text>
<text x="159" y="120.9">GND</text>
<text x="214.9" y="120.9">GND</text>
<text x="57.4" y="171.7">Released under the Creative Commons Attribution Share-Alike 3.0 License</text>
<text x="70.1" y="176.8">And Open Source Hardware (OSHW) Definition 1.0</text>
<text x="72.6" y="174.3">http://creativecommons.org/licenses/by-sa/3.0</text>
<text x="77.7" y="179.3">http://freedomdefined.org/OSHW</text>
<text x="82.8" y="181.9">Designed by: littleBits.cc</text>
</g>
<g font-size="2.4" fill="#808080">
<text x="85.9" y="88.7">GND</text>
<text x="134.6" y="87.6">2</text>
<text x="138.5" y="88.7">TR</text>
<text x="147.4" y="88.7">Q</text>
<text x="151.7" y="87.6">3</text>
<text x="190.5" y="87.6">1</text>
<text x="194.2" y="85" transform="rotate(-90 194.2 85)">5</text>
<text x="215.1" y="87.6">VC</text>
<text x="218" y="87.6">C</text>
<text x="222.3" y="88.7">VCC</text>
<text x="86.1" y="93.8">OUT</text>
<text x="132.6" y="92.6">4</text>
<text x="138.5" y="93.8">R</text>
<text x="145.5" y="93.8">DIS</text>
<text x="151.7" y="92.6">7</text>
<text x="190.5" y="92.6">3</text>
<text x="202.5" y="90.1">4</text>
<text x="214.8" y="92.6">GND</text>
<text x="215.9" y="90.1">SIG</text>
<text x="222.3" y="91.2">SIG</text>
<text x="222.3" y="93.8">GND</text>
<text x="86.1" y="98.8">VCC</text>
<text x="134.6" y="97.7">5</text>
<text x="138.5" y="98.8">CV</text>
<text x="144.6" y="98.8">THR</text>
<text x="151.7" y="97.7">6</text>
<text x="194.2" y="97.1" transform="rotate(-90 194.2 97.1)">2</text>
<text x="88.2" y="107.9">VCC1</text>
<text x="134.6" y="102.8">1</text>
<text x="138.5" y="103.9">GND</text>
<text x="146.4" y="103.9">V+</text>
<text x="151.7" y="102.8">8</text>
<text x="81" y="109">VCC</text>
<text x="81.9" y="111.5">SIG</text>
<text x="88.2" y="110.4">SIG1</text>
<text x="88.2" y="113">GND1</text>
<text x="80.8" y="114.1">GND</text>
</g>
<g font-size="2" fill="#808080">
<text x="219.9" y="98.1">bitSnap</text>
<text x="219.9" y="100.6">female</text>
</g>
</svg>
